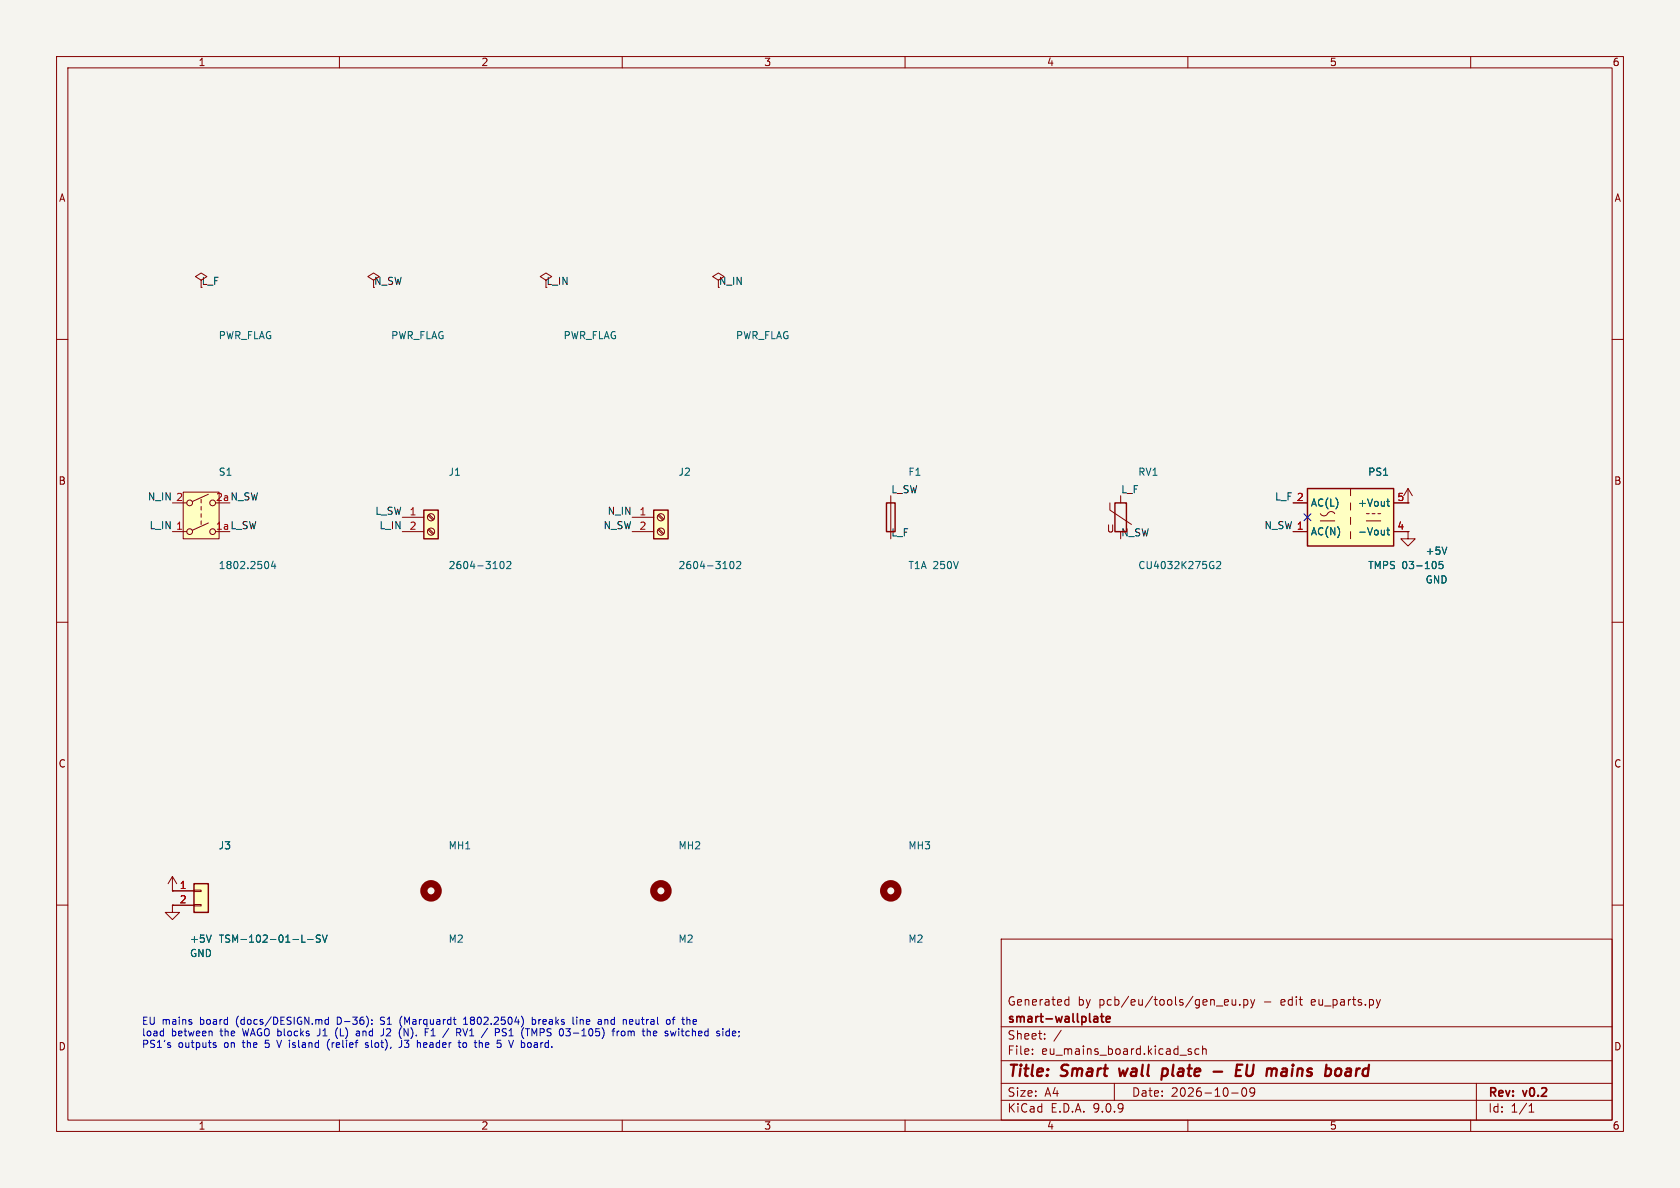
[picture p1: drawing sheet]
<svg xmlns="http://www.w3.org/2000/svg" width="297mm" height="210mm" viewBox="0 0 297 210" stroke-linecap="round" stroke-linejoin="round" font-family="sans-serif">
<path d="M0 0h297v210h-297z" fill="#f5f4ef" stroke="#f5f4ef" stroke-width=".18"/>
<g fill="none" stroke="#840000" stroke-width=".18">
<path d="M10 10h277v190h-277zM12 12h273v186h-273zM60 10v2M110 10v2M160 10v2M210 10v2M260 10v2M66 49.5l1.1-.6-1.1-.6-1 .6 1 .6v1.3M10 60h2M285 60h2M10 110h2M285 110h2"/>
<path d="M10 160h2M177 166h108v32h-108zM188.4 176.8h.6M188.4 177.6h.6M189 176.2v1.5M216.5 177.6h.6M216.5 176.8l.5-.1 .2 .4-.7 .1M217.8 176.7l.1 .9 .3 .1 .3-.1M218.5 176.7v1M219.2 177.6v.1M219.9 176.8l.4-.1 .3 .3v.4l-.1 .2h-.6M219.9 176.7v1.5"/>
<path d="M221.1 176.7l.4 1M221.5 177.7l-.2 .4-.2 .1M221.8 176.7l-.3 1M244 176.7l-.3 1M285 160h2M60 198v2M110 198v2M160 198v2M177 194.5h108M177 191.5h108M177 187.5h108M177 181.5h108"/>
<path d="M182.5 186.3v.1M182.5 185.5v.1M184.7 183.6v.1M184.7 182.8v.1M187.6 182.1l-1.3 2M197 191.5v3M210 198v2M210.1 185.8l.5 .2 .1 .2-.2 .2-.5-.1M210.1 185.5h.5M212 185.5l-.5-.1-.3 .3v.4l.2 .2h.6M212.6 185.5l.2-.1 .4 .1v.9M212.6 184.9v1.5"/>
<path d="M217.7 193.2h1.2M219.7 192.4l.2-.1a.81 .81 0 0 1 .6 .6 .81 .81 0 0 1-.3 .8l-.2 .1a.81 .81 0 0 1-.3-1.4zM221.8 192.9l-.3 .3h-.3l-.2-.3 .1-.5 .4-.1 .2 .1a.99 .99 0 0 1-.3 1.4h-.3M260 198v2M261 191.5v6.5M270.3 196.6h.9M270.3 195.5l.4-.4v1.5"/>
</g>
<g fill="none" stroke="#840000" stroke-width=".4">
<path d="M197.8 188.9l.3 1.3 .5-.9M205.4 190.1l.2 .1 .6-.1M205.6 189l.2-.1 .5 .1M205.6 188.9l-.3 2M214.5 189.4h1.6M218.6 189.2h.6M219.6 188.2h-.9l-.3 2h1M220.5 188.2l-.2 1.6 .2 .3 .5 .1M226.7 190.2h.5M227.3 188.9l-.6 .1M227.3 189.4l-.7 .1M237 189l.1 .3-.2 .7"/>
<path d="M238.6 188.9l-.6 .1M238.6 189.4h-.4a.4 .4 0 0 0-.4 .4 .4 .4 0 0 0 .3 .4h.4"/>
</g>
<path d="M193.8 179.7l.3 .2v.8M194.6 179.7h.5M194.8 179.2v1.3l.3 .2M194.1 180.6l-.5 .1M194.1 180l-.5 .1M195.6 180.2l.7-.2-.1-.2-.4-.1-.2 .2v.7h.6" fill="none" stroke="#840000" stroke-width=".3"/>
<circle cx="116.8" cy="157.5" r="1.27" fill="none" stroke="#840000" stroke-width="1.3"/>
<path d="M74.9 90.2h2.6v5.1h-2.6z" fill="#ffffc2"/>
<path d="M74.9 90.2h2.6v5.1h-2.6z" fill="none" stroke="#840000" stroke-width=".25"/>
<g fill="none" stroke="#840000" stroke-width=".18">
<path d="M71.1 91.4h3.8M71.1 94h3.8M75.7 91.1l.8 .8M75.7 93.6l.8 .9M75.8 90.9l.9 .9M75.8 93.5l.9 .8M248.9 94v1.3h1.3l-1.3 1.2-1.3-1.2h1.3M248.9 94h.1M248.9 88.9h.1M248.9 86.4l-.7 1.2M248.9 86.4l.8 1.2M248.9 86.4v2.5"/>
<circle cx="76.2" cy="91.4" r=".63"/>
<circle cx="76.2" cy="94" r=".63"/>
</g>
<path d="M88.5 99.4l.2-.2a.68 .68 0 0 1 .4 .7 .68 .68 0 0 1-.4 .6l-.2-.1-.1-.4zM89.6 99.4l.5-.2 .2 .4-.8 .9h.8M255.8 96.7l-.4 1.3" fill="none" stroke="#006464" stroke-width=".18"/>
<path d="M231.1 86.4h15.3v10.1h-15.3z" fill="#ffffc2"/>
<path d="M156.7 88.9h1.5v5.1h-1.5zM197.1 88.9h2v5.1h-2zM231.1 86.4h15.3v10.1h-15.3z" fill="none" stroke="#840000" stroke-width=".25"/>
<g fill="none" stroke="#840000" stroke-width=".18">
<path d="M157.5 87.6v6.4M196.2 88.9v1.3l3.8 2.5M198.1 87.6v1.3M228.6 88.9h2.5M228.6 94h2.5M233.4 90.8a.8 .8 0 0 0 .8 .4 .8 .8 0 0 0 .7-.6 .73 .73 0 0 1 1.1 .2M233.4 92.1h2.6M238.8 86.4v1.2M238.8 88.9v1.3M238.8 91.4v1.3M238.8 94v1.3M241.6 92.1h2.5"/>
<path d="M241.6 90.8h.5M242.6 90.8h.5M243.6 90.8h.5M246.4 88.9h2.5M246.4 94h2.5"/>
</g>
<path d="M215.1 99.4l.5-.2 .2 .4-.8 .9h.8M245.2 88.6h.5M245.2 93.7h.5M245.3 88.2v1.1l.4 .2M245.3 93.3v1.1l.4 .2M253.8 99.5v.8M255.1 99.2h-.7v.7l.2-.2 .4 .1 .1 .2v.4l-.2 .1-.5-.1" fill="none" stroke="#006464" stroke-width=".18"/>
<circle cx="157.5" cy="157.5" r="1.27" fill="none" stroke="#840000" stroke-width="1.3"/>
<path d="M34.3 156.2h2.5v5.1h-2.5z" fill="#ffffc2"/>
<path d="M34.3 156.2h2.5v5.1h-2.5z" fill="none" stroke="#840000" stroke-width=".25"/>
<path d="M30.5 157.5h.1M30.5 157.5h3.8M30.5 154.9l-.8 1.3M30.5 154.9l.7 1.3M30.5 154.9v2.6M34.3 157.4h1.3v.2h-1.3zM34.3 159.9h1.3v.2h-1.3zM30.5 160v1.3h1.2l-1.2 1.3-1.3-1.3h1.3M30.5 160h.1M30.5 160h3.8" fill="none" stroke="#840000" stroke-width=".18"/>
<path d="M37.3 165.3l-.4 1.3M53.4 166.6h.6M54.4 166.1h1M56.6 165.4l-.5-.1-.1 .1v.4l.5 .2 .1 .3-.2 .3-.5-.1M57 165.3l.4 1.3 .4-1.3" fill="none" stroke="#006464" stroke-width=".18"/>
<circle cx="76.2" cy="157.5" r="1.27" fill="none" stroke="#840000" stroke-width="1.3"/>
<path d="M115.6 90.2h2.5v5.1h-2.5z" fill="#ffffc2"/>
<path d="M115.6 90.2h2.5v5.1h-2.5z" fill="none" stroke="#840000" stroke-width=".25"/>
<g fill="none" stroke="#840000" stroke-width=".18">
<path d="M96.5 49.5l1-.6-1-.6-1 .6 1 .6v1.3M111.8 91.4h3.8M111.8 94h3.8M116.3 91.1l.9 .8M116.3 93.6l.9 .9M116.5 90.9l.8 .9M116.5 93.5l.8 .8"/>
<circle cx="116.8" cy="91.4" r=".63"/>
<circle cx="116.8" cy="94" r=".63"/>
</g>
<path d="M129.1 99.4l.2-.2a.68 .68 0 0 1 .5 .7 .68 .68 0 0 1-.5 .6l-.2-.1-.1-.4zM130.2 99.4l.5-.2 .3 .4-.8 .9h.8" fill="none" stroke="#006464" stroke-width=".18"/>
<path d="M32.4 87h6.3v8.3h-6.3z" fill="#ffffc2"/>
<g fill="none" stroke="#840000" stroke-width=".18">
<path d="M35.6 49.5l1-.6-1-.6-1.1 .6 1.1 .6v1.3M127 49.5l1-.6-1-.6-1 .6 1 .6v1.3M30.5 88.9h2.5M30.5 94h2.5M32.4 87h6.3v8.3h-6.3zM35.6 88.3v.6M35.6 89.5v.7M35.6 90.8v.6M35.6 92.1v.6M36.8 87.4l-2.8 1.2M36.8 92.5l-2.8 1.2M228.6 88.9h2.5"/>
<path d="M228.6 94h2.5M246.4 88.9h2.5M246.4 94h2.5M248.9 88.9h.1M248.9 94h.1M30.5 157.5h.1M30.5 157.5h3.8M30.5 160h.1M30.5 160h3.8"/>
<circle cx="33.5" cy="88.9" r=".51"/>
<circle cx="33.5" cy="94" r=".51"/>
<circle cx="37.6" cy="94" r=".51"/>
<circle cx="37.6" cy="88.9" r=".51"/>
</g>
<g fill="none" stroke="#006464" stroke-width=".18">
<path d="M47.4 99.5v.8M48.3 99.2l-.3 .9h.8M48.6 99.7v.8M245.2 88.6h.5M245.2 93.7h.5M245.3 88.2v1.1l.4 .2M245.3 93.3v1.1l.4 .2M253.8 99.5v.8M255.1 99.2h-.7v.7l.2-.2 .4 .1 .1 .2v.4l-.2 .1-.5-.1M255.8 96.7l-.4 1.3M37.3 165.3l-.4 1.3M53.4 166.6h.6"/>
<path d="M54.4 166.1h1M56.6 165.4l-.5-.1-.1 .1v.4l.5 .2 .1 .3-.2 .3-.5-.1M57 165.3l.4 1.3 .4-1.3"/>
</g>
<path d="M230.5 90.8l1.2 1.2M231.7 90.8l-1.2 1.2" fill="none" stroke="#000084" stroke-width=".18"/>
<g fill="none" stroke="#0000c2" stroke-width=".18">
<path d="M58.1 179.8v1.3M67.5 179.8l-.2 .2 .2 .4M71.1 179.6a1.46 1.46 0 0 0 0 2M94.1 179.8v1.3M101.3 179.8v1.1l.2 .2M102 179.8v.1M119.3 179.8l-.3 .2v1.1M28.8 182.3h.1M28.9 181.8v1.3M28.9 183.1h-.1M30.1 184.8v.3M33.9 180.7v.3"/>
<path d="M37.4 182.3l.1 .8M37.7 184.7l.5 .2v.2l-.4 .1M37.7 184.4h.5M48.9 183.9l.5 1.3M56.4 183.1h-.3M58 184.1a1.48 1.48 0 0 0 .2 1.5M58.1 180.3l-.4-.1-.2 .3 .1 .5h.5M59.6 181.7a1.47 1.47 0 0 0 .1 1.9M63.6 182.6h-.5l-.1 .2 .1 .3h.5M65.1 184.4l-.3-.1-.2 .2 .1 .2 .4 .1v.3h-.5M65.7 181v.1M65.7 180.3v.1"/>
<path d="M67.3 181l.1 .1M67.8 181.8v1l-.4 .3M71 183.9v.9a.41 .41 0 0 1-.5 .4M71.4 183.1v-1.3l.7 1.3M74.9 184.5v.6M75.5 184.6l-.6 .1M76.2 183.1h.7M79.3 181.8l-1 1.6M81 182.5l.5 .6M81.4 182v.4M81.8 181.8l.4 1.3 .5-1.3M81.9 181.1h.8"/>
<path d="M81.9 180.2l.4-.4v1.3M82.4 184.4l-.3-.1-.3 .3 .1 .5 .3 .1 .2-.2M84.9 184.3l.4 .2v.7M89 182.5l.4 .1 .1 .3-.2 .2h-.5M92.5 180.2v.8M94.1 180.3l.4-.1 .2 .3-.1 .5h-.5M94.5 182.8l-.5-1v1.3M102 180.2v.9M105.9 180.2h.2l.2 .2v.7M106.3 181l-.4 .1M106.3 180.5l-.4 .1M108.2 182.3h.5"/>
<path d="M109.1 182.3v.8M109.5 182.3l-.4 .2M109.9 182.4l.2-.1 .3 .1 .1 .5-.1 .2h-.3l-.2-.1zM111.7 180.2h-.2l-.2 .2v.6l.4 .1M111.9 180.5l-.6 .1M115.5 182.7l.6-.1v-.3h-.4l-.2 .2 .1 .6h.5M117.9 180.3l.3-.1 .3 .3-.1 .5-.3 .1-.2-.1M118.8 180.2h.5M120 182.3v.8M120.4 182.3h.5M121.9 180.3l.1 .8M128.5 183.1h.4"/>
<path d="M128.5 182.3h.4M128.9 181.8v1.3M129.9 182.3h-.2l-.2 .2v.6h.4M130.1 182.6l-.6 .1"/>
</g>
<g font-size="2.8" fill="#840000">
<text x="178" y="190.9">Title:</text>
<text x="187.7" y="190.9">Smart</text>
<text x="198.7" y="190.9">wall</text>
<text x="207.1" y="190.9">plate</text>
<text x="221.7" y="190.9">EU</text>
<text x="227.9" y="190.9">mains</text>
<text x="239.1" y="190.9">board</text>
</g>
<g font-size="2.1" fill="#840000">
<text x="178" y="178">Generated</text>
<text x="190.5" y="178">by</text>
<text x="194.3" y="178">pcb/eu/tools/gen_eu.py</text>
<text x="223.5" y="178">-</text>
<text x="226.7" y="178">edit</text>
<text x="232.2" y="178">eu_parts.py</text>
<text x="178" y="184">Sheet:</text>
<text x="178" y="181.2">smart-wallplate</text>
<text x="178" y="186.7">File:</text>
<text x="184.1" y="186.7">eu_mains_board.kicad_sch</text>
<text x="178" y="196.9">KiCad</text>
<text x="178" y="194.1">Size:</text>
<text x="184.7" y="194.1">A4</text>
<text x="185.7" y="196.9">E.D.A.</text>
<text x="193.3" y="196.9">9.0.9</text>
<text x="200" y="194.1">Date:</text>
<text x="207" y="194.1">2026-10-09</text>
<text x="263" y="194.3">Rev:</text>
<text x="263" y="196.9">Id:</text>
<text x="267.1" y="196.9">1/1</text>
<text x="269.4" y="194.3">v0.2</text>
</g>
<g font-size="1.8" fill="#840000">
<text x="35" y="11.9">1</text>
<text x="85" y="11.9">2</text>
<text x="135" y="11.9">3</text>
<text x="185" y="11.9">4</text>
<text x="235" y="11.9">5</text>
<text x="285" y="11.9">6</text>
<text x="10.3" y="35.9">A</text>
<text x="285.3" y="35.9">A</text>
<text x="10.3" y="85.9">B</text>
<text x="285.3" y="85.9">B</text>
<text x="195.6" y="94.3">U</text>
<text x="10.3" y="135.9">C</text>
<text x="285.3" y="135.9">C</text>
<text x="10.3" y="185.9">D</text>
<text x="285.3" y="185.9">D</text>
<text x="35" y="199.9">1</text>
<text x="85" y="199.9">2</text>
<text x="135" y="199.9">3</text>
<text x="185" y="199.9">4</text>
<text x="235" y="199.9">5</text>
<text x="285" y="199.9">6</text>
</g>
<g font-size="1.8" fill="#0f0f0f">
<text x="35.6" y="50.5">L_F</text>
<text x="66" y="50.5">N_SW</text>
<text x="96.5" y="50.5">L_IN</text>
<text x="127" y="50.5">N_IN</text>
<text x="26" y="88.6">N_IN 2</text>
<text x="38.1" y="88.6">2a N_SW</text>
<text x="157.5" y="87.3">L_SW</text>
<text x="198.1" y="87.3">L_F</text>
<text x="225.3" y="88.6">L_F 2</text>
<text x="26.3" y="93.6">L_IN 1</text>
<text x="38.1" y="93.7">1a L_SW</text>
<text x="66.3" y="91.1">L_SW</text>
<text x="67" y="93.6">L_IN</text>
<text x="106.6" y="93.6">N_SW</text>
<text x="107.3" y="91.1">N_IN</text>
<text x="157.5" y="94.9">L_F</text>
<text x="198.1" y="94.9">N_SW</text>
<text x="223.4" y="93.6">N_SW 1</text>
</g>
<g font-size="1.8" fill="#006464">
<text x="38.6" y="60.2">PWR_FLAG</text>
<text x="69" y="60.2">PWR_FLAG</text>
<text x="99.5" y="60.2">PWR_FLAG</text>
<text x="130" y="60.2">PWR_FLAG</text>
<text x="38.6" y="84.3">S1</text>
<text x="79.2" y="84.3">J1</text>
<text x="119.8" y="84.3">J2</text>
<text x="160.5" y="84.3">F1</text>
<text x="201.1" y="84.3">RV1</text>
<text x="231.6" y="89.8">AC(L)</text>
<text x="240" y="89.8">+Vout</text>
<text x="241.8" y="84.3">PS1</text>
<text x="231.6" y="94.8">AC(N)</text>
<text x="240" y="94.8">-Vout</text>
<text x="38.6" y="100.8">1802.2504</text>
<text x="79.2" y="100.8">2604-3102</text>
<text x="119.8" y="100.8">2604-3102</text>
<text x="160.5" y="100.8">T1A 250V</text>
<text x="201.1" y="100.8">CU4032K275G2</text>
<text x="241.8" y="100.8">TMPS 03-105</text>
<text x="251.9" y="98.3">+5V</text>
<text x="251.9" y="103.3">GND</text>
<text x="38.6" y="150.3">J3</text>
<text x="79.2" y="150.3">MH1</text>
<text x="119.8" y="150.3">MH2</text>
<text x="160.5" y="150.3">MH3</text>
<text x="33.5" y="166.8">+5V</text>
<text x="38.6" y="166.8">TSM-102-01-L-SV</text>
<text x="79.2" y="166.8">M2</text>
<text x="119.8" y="166.8">M2</text>
<text x="160.5" y="166.8">M2</text>
<text x="33.5" y="169.4">GND</text>
</g>
<g font-size="1.8" fill="#a90000">
<text x="229.2" y="88.6">2</text>
<text x="246.9" y="88.6">5</text>
<text x="72.3" y="91.2">1</text>
<text x="72.3" y="93.7">2</text>
<text x="113" y="91.2">1</text>
<text x="113" y="93.7">2</text>
<text x="229.2" y="93.7">1</text>
<text x="246.9" y="93.7">4</text>
<text x="31.7" y="157.2">1</text>
<text x="31.7" y="159.8">2</text>
</g>
<g font-size="1.8" fill="#0000c2">
<text x="25" y="181.5">EU mains</text>
<text x="25" y="183.5">load</text>
<text x="25" y="185.6">PS1's</text>
<text x="30.3" y="183.5">between</text>
<text x="31.5" y="185.6">outputs</text>
<text x="35.4" y="181.5">board</text>
<text x="39.1" y="183.5">the</text>
<text x="39.7" y="185.6">on</text>
<text x="42" y="181.5">(docs/DESIGN.md</text>
<text x="43.2" y="185.6">the</text>
<text x="43.2" y="183.5">WAGO blocks</text>
<text x="47.3" y="185.6">5</text>
<text x="49.7" y="185.6">V island</text>
<text x="56.8" y="183.5">J1</text>
<text x="58.9" y="185.6">(relief</text>
<text x="60" y="181.5">D-36):</text>
<text x="60.1" y="183.5">(L)</text>
<text x="64" y="183.5">and</text>
<text x="65.9" y="185.6">slot),</text>
<text x="67.9" y="181.5">S1</text>
<text x="68.7" y="183.5">J2</text>
<text x="71.5" y="181.5">(Marquardt</text>
<text x="72" y="183.5">(N).</text>
<text x="72.1" y="185.6">J3</text>
<text x="75.4" y="185.6">header</text>
<text x="76.8" y="183.5">F1</text>
<text x="80.3" y="183.5">/</text>
<text x="82.8" y="183.5">RV1</text>
<text x="83" y="185.6">to</text>
<text x="83" y="181.5">1802.2504)</text>
<text x="86" y="185.6">the</text>
<text x="87.5" y="183.5">/</text>
<text x="90" y="183.5">PS1</text>
<text x="90.2" y="185.6">5</text>
<text x="92.6" y="185.6">V board.</text>
<text x="94.9" y="183.5">(TMPS</text>
<text x="95.3" y="181.5">breaks</text>
<text x="101.8" y="183.5">03-105)</text>
<text x="102.7" y="181.5">line</text>
<text x="107.4" y="181.5">and</text>
<text x="111.4" y="183.5">from</text>
<text x="112" y="181.5">neutral</text>
<text x="117" y="183.5">the</text>
<text x="119.9" y="181.5">of</text>
<text x="121.1" y="183.5">switched</text>
<text x="123" y="181.5">the</text>
<text x="130.4" y="183.5">side;</text>
</g>
</svg>
